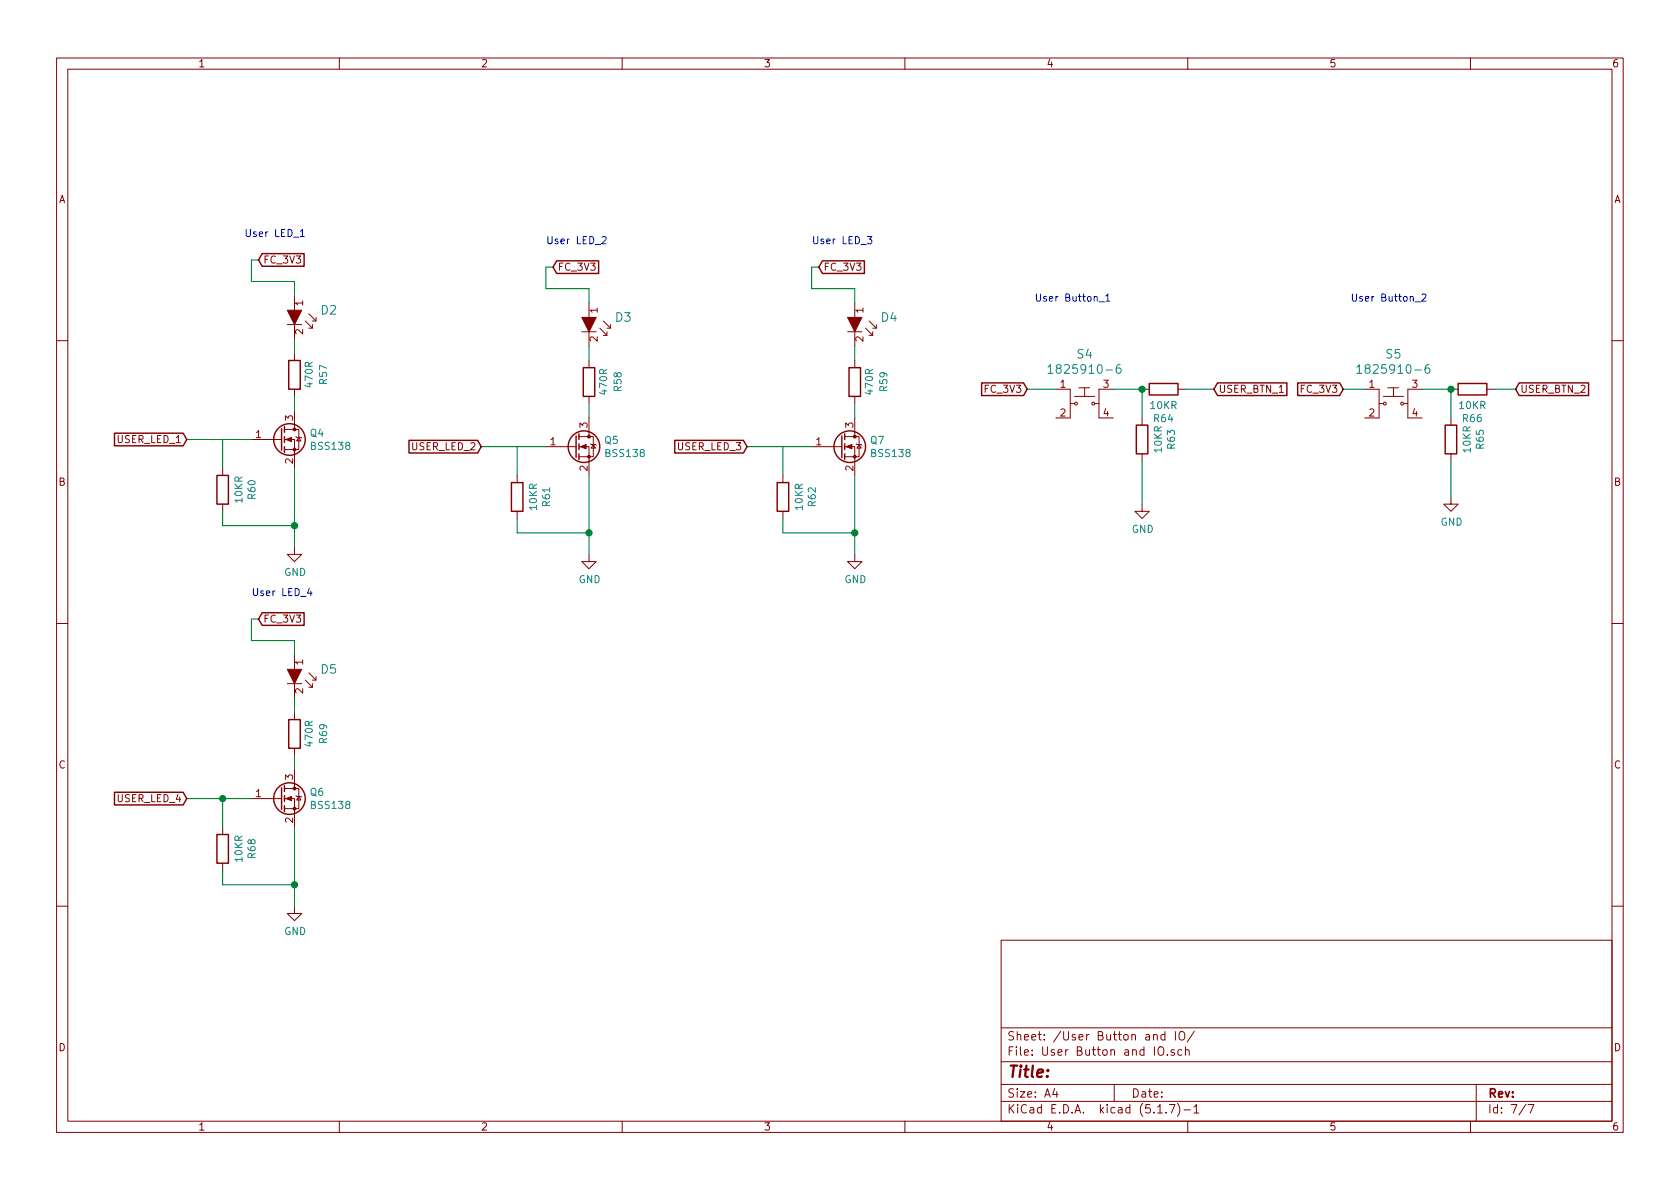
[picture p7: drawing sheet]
<svg xmlns="http://www.w3.org/2000/svg" width="297mm" height="210mm" viewBox="0 0 297 210" stroke-linecap="round" stroke-linejoin="round" font-family="sans-serif">
<g fill="none" stroke="#840000" stroke-width=".18">
<path d="M10 10.3h277v189.9h-277zM12 12.2h273v186.1h-273zM60 10.3v1.9M110 10.3v1.9M160 10.3v1.9M210 10.3v1.9M260 10.3v1.9M50.8 57.4h2.5M52.1 52.3v2.6M52.1 57.4v2.5M54 56.8l1.2 1.2M54.6 55.5l1.3 1.3"/>
<path d="M55.2 57.4v.6h-.6M55.9 56.1v.7h-.7M102.9 58.7h2.5M104.1 53.6v2.5M104.1 58.7v2.5M106 58l1.3 1.3M106.7 56.8l1.2 1.2M107.3 58.7v.6h-.6M107.9 57.4v.6h-.6M149.9 58.7h2.5M151.1 53.6v2.5M151.1 58.7v2.5"/>
<path d="M153 58l1.3 1.3M153.7 56.8l1.2 1.2M154.3 58.7v.6h-.6M154.9 57.4v.6h-.6M10 60.2h2M44.4 77.7h5.4M50.3 77.7h1.8v5.1M50.3 75.9h2.5v3.6h-2.5M52.1 62.5v1.2M52.1 68.8v1.3M52.1 72.6v3.3M52.3 77.2l.2 .1h.7l.1 .2"/>
<path d="M52.8 77.3l.4 .7h-.7zM96.5 79h5.4M102.4 79h1.7v5.1M102.4 77.2h2.5v3.6h-2.5M104.1 63.7v1.3M104.1 70.1v1.3M104.1 73.9v3.3M104.4 78.5l.1 .1h.8l.1 .1M104.9 78.6l.4 .6h-.8zM143.5 79h5.3M149.4 79h1.7v5.1M149.4 77.2h2.5v3.6h-2.5"/>
<path d="M151.1 63.7v1.3M151.1 70.1v1.3M151.1 73.9v3.3M151.4 78.5l.1 .1h.8l.1 .1M151.9 78.6l.4 .6h-.8zM186.7 68.8h2.5v5.1h-2.5M189.2 71.4h.8M190 70.1h3.5M190.8 68.6h1.9M191.8 68.6v1.5M193.5 71.4h.8M196.8 68.8h-2.5v5.1h2.5"/>
<path d="M201.9 73.9v1.3M201.9 68.8h1.3M208.3 68.8h1.2M241.3 68.8h2.5v5.1h-2.5M243.8 71.4h.8M244.6 70.1h3.6M245.4 68.6h1.9M246.4 68.6v1.5M248.2 71.4h.7M251.5 68.8h-2.6v5.1h2.6M256.5 73.9v1.3M256.5 68.8h1.3"/>
<path d="M262.9 68.8h1.3M285 60.2h2M39.4 82.8v1.3M39.4 89.1v1.3M52.1 96.8v1.2h1.2l-1.2 1.3-1.3-1.3h1.3M91.4 84.1v1.2M91.4 90.4v1.3M104.1 98v1.3h1.3l-1.3 1.3-1.2-1.3h1.2M138.4 84.1v1.2M138.4 90.4v1.3M151.1 98v1.3h1.3l-1.3 1.3-1.2-1.3h1.2M201.9 89.1v1.3h1.3l-1.3 1.3-1.2-1.3h1.2"/>
<path d="M201.9 80.3v1.2M256.5 87.9v1.2h1.3l-1.3 1.3-1.2-1.3h1.2M256.5 80.3v1.2M10 110.3h2M52.1 115.8v2.6M54.6 119l1.3 1.3M55.9 119.6v.7h-.7M285 110.3h2M50.3 139.4h2.5v3.6h-2.5M50.8 120.9h2.5M52.1 120.9v2.5M52.1 126v1.2"/>
<path d="M52.1 132.3v1.3M52.1 136.1v3.3M54 120.3l1.2 1.2M55.2 120.9v.6h-.6M39.4 146.3v1.3M39.4 152.6v1.3M44.4 141.2h5.4M50.3 141.2h1.8v5.1M52.3 140.7l.2 .1h.7l.1 .2M52.8 140.8l.4 .7h-.7zM10 160.2h2M52.1 160.3v1.2h1.2l-1.2 1.3-1.3-1.3h1.3"/>
<path d="M177 166.3h108v32h-108zM285 160.2h2M60 198.3v1.9M110 198.3v1.9M160 198.3v1.9M177 194.8h108M177 191.8h108M177 187.8h108M177 181.8h108M186.5 192.5l-.4 1h1M186.8 193v1M197 191.8v3"/>
<path d="M204 183.1v-.1a.37 .37 0 0 1 .6 .1v.8M204.7 196.8h.8M204.8 185.3l.3-.2a.53 .53 0 0 1 .7 .5v.5a.51 .51 0 0 1-.8 .4 1.05 1.05 0 0 1-.2-1.2zM206 183l-.5-.1-.2 .3v.6l.2 .1 .5-.1M206 182.4v1.5M206.2 196.7v.1M206.4 186.5v.1M206.8 195.3h.9l-.6 1.5M207.6 185.7a.37 .37 0 0 0-.6 .1l.1 .2 .5 .2 .1 .1-.2 .3-.5-.1M207.8 182.4v1.5M208.2 195.1a1.71 1.71 0 0 1 0 2.3M208.5 182.6l.3-.2a.53 .53 0 0 1 .7 .5v.5a.51 .51 0 0 1-.8 .4 1.05 1.05 0 0 1-.2-1.2z"/>
<path d="M209 185.7l-.5-.1-.2 .3v.6l.2 .1 .5-.1M209.3 196.3h1.2M209.6 185.7h.1a.37 .37 0 0 1 .6 .1v.8M209.6 185.1v1.5M210 198.3v1.9M211.1 195.8l.4-.5v1.5M211.1 196.8h.9M211.2 182.3l-1.3 2M260 198.3v1.9M261 191.8v6.5M269.8 195.2l-1.2 2M270.2 195.3h1l-.6 1.5"/>
<circle cx="190.2" cy="71.4" r=".25"/>
<circle cx="193.3" cy="71.4" r=".25"/>
<circle cx="244.9" cy="71.4" r=".25"/>
<circle cx="247.9" cy="71.4" r=".25"/>
</g>
<g fill="none" stroke="#840000" stroke-width=".25">
<path d="M46.4 44.9h7.4v2.2h-7.4l-.7-1.1zM98.4 46.1h7.4v2.3h-7.4l-.6-1.2zM145.4 46.1h7.4v2.3h-7.4l-.6-1.2zM20.2 76.6h12.2l.6 1.1-.6 1.1h-12.2zM49.8 75.8v3.8M50.3 75.4v1M50.3 77.2v1M50.3 79v1M51.1 63.7h2v5.1h-2zM72.3 77.9h12.2l.6 1.1-.6 1.1h-12.2zM101.9 77.1v3.8M102.4 76.7v1"/>
<path d="M102.4 78.5v1M103.1 65h2.1v5.1h-2.1zM119.3 77.9h12.1l.7 1.1-.7 1.1h-12.1zM148.8 77.1v3.8M149.4 76.7v1M149.4 78.5v1M150.1 65h2v5.1h-2zM173.6 67.7h7.4l.6 1.1-.6 1.1h-7.4zM200.9 75.2h2v5.1h-2zM203.2 67.8h5.1v2h-5.1zM215.3 67.7h12.2v2.2h-12.2l-.7-1.1zM229.4 67.7h7.5l.6 1.1-.6 1.1h-7.5z"/>
<path d="M255.5 75.2h2.1v5.1h-2.1zM257.8 67.8h5.1v2h-5.1zM268.6 67.7h12.3v2.2h-12.3l-.6-1.1zM38.4 84.1h2v5h-2zM90.4 85.3h2.1v5.1h-2.1zM102.4 80.3v1M137.4 85.3h2v5.1h-2zM149.4 80.3v1M46.4 108.4h7.4v2.2h-7.4l-.7-1.1zM49.8 139.3v3.8M50.3 138.9v1M51.1 127.2h2v5.1h-2z"/>
<path d="M20.2 140.1h12.2l.6 1.1-.6 1.1h-12.2zM38.4 147.6h2v5h-2zM50.3 140.7v1M50.3 142.5v1"/>
<circle cx="51.2" cy="77.7" r="2.79"/>
<circle cx="103.3" cy="79" r="2.79"/>
<circle cx="150.2" cy="79" r="2.79"/>
<circle cx="51.2" cy="141.2" r="2.79"/>
</g>
<g fill="#840000" stroke="#840000" stroke-width=".18">
<path d="M50.8 54.9h2.5l-1.2 2.5z"/>
<path d="M50.8 118.4h2.5l-1.2 2.5z"/>
<path d="M149.6 79l1-.4v.8z"/>
<path d="M102.6 79l1-.4v.8z"/>
<path d="M50.5 77.7l1.1-.4v.8z"/>
<path d="M50.5 141.2l1.1-.4v.8z"/>
<path d="M102.9 56.1h2.5l-1.3 2.6z"/>
<path d="M149.9 56.1h2.5l-1.3 2.6z"/>
<circle cx="151.1" cy="80.8" r=".25"/>
<circle cx="151.1" cy="77.2" r=".25"/>
<circle cx="104.1" cy="80.8" r=".25"/>
<circle cx="104.1" cy="77.2" r=".25"/>
<circle cx="52.1" cy="79.5" r=".25"/>
<circle cx="52.1" cy="75.9" r=".25"/>
<circle cx="52.1" cy="143" r=".25"/>
<circle cx="52.1" cy="139.4" r=".25"/>
</g>
<path d="M185.3 64.9l.4-.4v1.5M185.3 66h.9M198.1 64.5a.59 .59 0 0 0-.7 .6v.8a.48 .48 0 0 0 .7 0l.1-.6-.1-.2h-.5l-.2 .2M239.9 64.9l.4-.4v1.5M239.9 66h.9M252.7 64.5a.59 .59 0 0 0-.7 .6v.8a.48 .48 0 0 0 .8 0v-.6l-.1-.2h-.5l-.2 .2" fill="none" stroke="#008484" stroke-width=".18"/>
<g fill="none" stroke="#008400" stroke-width=".18">
<path d="M45.7 46h-1.3v3.8h7.7v2.5M52.1 59.9v2.6M97.8 47.2h-1.3v3.8h7.6v2.6M144.8 47.2h-1.3v3.8h7.6v2.6M33 77.7h11.4M39.4 77.7v5.1M52.1 70.1v2.5M85.1 79h11.4M91.4 79v5.1M104.1 61.2v2.5M104.1 71.4v2.5M132.1 79h11.4"/>
<path d="M138.4 79v5.1M151.1 61.2v2.5M151.1 71.4v2.5M181.6 68.8h5.1M196.8 68.8h5.1v5.1M209.5 68.8h5.1M237.5 68.8h3.8M251.5 68.8h5v5.1M264.2 68.8h3.8M39.4 90.4v2.6h12.7M52.1 82.8v14M91.4 91.7v2.5h12.7"/>
<path d="M104.1 84.1v13.9M138.4 91.7v2.5h12.7M151.1 84.1v13.9M201.9 81.5v7.6M256.5 81.5v6.4M45.7 109.5h-1.3v3.8h7.7v2.5M52.1 123.4v2.6M52.1 133.6v2.5M33 141.2h11.4M39.4 153.9v2.6h12.7M39.4 141.2v5.1M52.1 146.3v14"/>
</g>
<path d="M53.1 40.9l.4-.3v1.2M53.1 41.8h.7M106.5 42l.4-.2 .3 .4-.1 .2-.7 .7h.8M153.4 41.8h.8l-.5 .5 .4 .1v.6l-.2 .1-.5-.1M194.3 53.4h1M195.5 52.3l.4-.3v1.3M195.5 53.3h.7M250.2 53.4h1M251.4 52.1l.5-.1 .2 .3v.2l-.8 .8h.8M54.7 104l-.3 .9h.8M55 104.5v.8" fill="none" stroke="#0000c2" stroke-width=".18"/>
<g fill="#008400" stroke="#008400" stroke-width=".25">
<circle cx="39.4" cy="141.2" r=".51"/>
<circle cx="256.5" cy="68.8" r=".51"/>
<circle cx="201.9" cy="68.8" r=".51"/>
<circle cx="151.1" cy="94.2" r=".51"/>
<circle cx="104.1" cy="94.2" r=".51"/>
<circle cx="52.1" cy="93" r=".51"/>
<circle cx="52.1" cy="156.5" r=".51"/>
</g>
<text font-size="2.8" fill="#840000" x="178" y="190.5">Title:</text>
<g font-size="2.1" fill="#008484">
<text x="56.8" y="55.6">D2</text>
<text x="108.9" y="56.9">D3</text>
<text x="155.9" y="56.9">D4</text>
<text x="190.5" y="63.4">S4</text>
<text x="245.1" y="63.4">S5</text>
<text x="186.7" y="66.1">1825910-6</text>
<text x="241.3" y="66.1">1825910-6</text>
<text x="56.8" y="119.1">D5</text>
</g>
<g font-size="2.1" fill="#840000">
<text x="178" y="184">Sheet: /User Button and IO/</text>
<text x="178" y="186.7">File: User Button and IO.sch</text>
<text x="178" y="196.9">KiCad E.D.A. kicad (5.1.7)-1</text>
<text x="178" y="194.1">Size: A4</text>
<text x="200" y="194.1">Date:</text>
<text x="263" y="194.1">Rev:</text>
<text x="263" y="196.9">Id: 7/7</text>
</g>
<g font-size="1.8" fill="#840000">
<text x="35" y="11.9">1</text>
<text x="85" y="11.9">2</text>
<text x="135" y="11.9">3</text>
<text x="185" y="11.9">4</text>
<text x="235" y="11.9">5</text>
<text x="285" y="11.9">6</text>
<text x="10.4" y="35.9">A</text>
<text x="285.4" y="35.9">A</text>
<text x="46.5" y="46.6">FC_3V3</text>
<text x="98.6" y="47.9">FC_3V3</text>
<text x="145.6" y="47.9">FC_3V3</text>
<text x="53.6" y="59.2" transform="rotate(-90 53.6 59.2)">2</text>
<text x="53.6" y="54.1" transform="rotate(-90 53.6 54.1)">1</text>
<text x="105.7" y="55.3" transform="rotate(-90 105.7 55.3)">1</text>
<text x="152.7" y="55.3" transform="rotate(-90 152.7 55.3)">1</text>
<text x="105.7" y="60.4" transform="rotate(-90 105.7 60.4)">2</text>
<text x="152.7" y="60.4" transform="rotate(-90 152.7 60.4)">2</text>
<text x="174.3" y="69.5">FC_3V3</text>
<text x="187.5" y="68.6">1</text>
<text x="195.1" y="68.6">3</text>
<text x="215.4" y="69.5">USER_BTN_1</text>
<text x="230.2" y="69.5">FC_3V3</text>
<text x="242.1" y="68.6">1</text>
<text x="249.7" y="68.6">3</text>
<text x="268.8" y="69.5">USER_BTN_2</text>
<text x="45.2" y="77.5">1</text>
<text x="51.8" y="74.4" transform="rotate(-90 51.8 74.4)">3</text>
<text x="103.9" y="75.7" transform="rotate(-90 103.9 75.7)">3</text>
<text x="150.9" y="75.7" transform="rotate(-90 150.9 75.7)">3</text>
<text x="187.5" y="73.7">2</text>
<text x="195.1" y="73.7">4</text>
<text x="242.1" y="73.7">2</text>
<text x="249.7" y="73.7">4</text>
<text x="20.8" y="78.4">USER_LED_1</text>
<text x="51.8" y="82" transform="rotate(-90 51.8 82)">2</text>
<text x="72.9" y="79.6">USER_LED_2</text>
<text x="97.3" y="78.7">1</text>
<text x="103.9" y="83.3" transform="rotate(-90 103.9 83.3)">2</text>
<text x="119.9" y="79.6">USER_LED_3</text>
<text x="144.3" y="78.7">1</text>
<text x="150.9" y="83.3" transform="rotate(-90 150.9 83.3)">2</text>
<text x="10.4" y="85.9">B</text>
<text x="285.4" y="85.9">B</text>
<text x="46.5" y="110.1">FC_3V3</text>
<text x="53.6" y="117.6" transform="rotate(-90 53.6 117.6)">1</text>
<text x="53.6" y="122.7" transform="rotate(-90 53.6 122.7)">2</text>
<text x="10.4" y="135.9">C</text>
<text x="51.8" y="137.9" transform="rotate(-90 51.8 137.9)">3</text>
<text x="285.4" y="135.9">C</text>
<text x="20.8" y="141.9">USER_LED_4</text>
<text x="45.2" y="141">1</text>
<text x="51.8" y="145.5" transform="rotate(-90 51.8 145.5)">2</text>
<text x="10.4" y="185.9">D</text>
<text x="285.4" y="185.9">D</text>
<text x="35" y="199.9">1</text>
<text x="85" y="199.9">2</text>
<text x="135" y="199.9">3</text>
<text x="185" y="199.9">4</text>
<text x="235" y="199.9">5</text>
<text x="285" y="199.9">6</text>
</g>
<g font-size="1.8" fill="#0000c2">
<text x="43.2" y="41.9">User LED_1</text>
<text x="96.5" y="43.2">User LED_2</text>
<text x="143.5" y="43.2">User LED_3</text>
<text x="182.9" y="53.3">User Button_1</text>
<text x="238.8" y="53.3">User Button_2</text>
<text x="44.4" y="105.4">User LED_4</text>
</g>
<g font-size="1.8" fill="#008484">
<text x="55.3" y="68.4" transform="rotate(-90 55.3 68.4)">470R</text>
<text x="57.8" y="67.9" transform="rotate(-90 57.8 67.9)">R57</text>
<text x="107.4" y="69.6" transform="rotate(-90 107.4 69.6)">470R</text>
<text x="109.9" y="69.2" transform="rotate(-90 109.9 69.2)">R58</text>
<text x="154.4" y="69.6" transform="rotate(-90 154.4 69.6)">470R</text>
<text x="156.9" y="69.2" transform="rotate(-90 156.9 69.2)">R59</text>
<text x="54.9" y="77.2">Q4</text>
<text x="203.5" y="72.3">10KR</text>
<text x="204.1" y="74.6">R64</text>
<text x="258.1" y="72.3">10KR</text>
<text x="258.7" y="74.6">R66</text>
<text x="55.2" y="79.5">BSS138</text>
<text x="107" y="78.5">Q5</text>
<text x="107.2" y="80.8">BSS138</text>
<text x="153.9" y="78.5">Q7</text>
<text x="154.2" y="80.8">BSS138</text>
<text x="205.4" y="80" transform="rotate(-90 205.4 80)">10KR</text>
<text x="207.7" y="79.3" transform="rotate(-90 207.7 79.3)">R63</text>
<text x="260" y="80" transform="rotate(-90 260 80)">10KR</text>
<text x="262.4" y="79.3" transform="rotate(-90 262.4 79.3)">R65</text>
<text x="42.9" y="88.9" transform="rotate(-90 42.9 88.9)">10KR</text>
<text x="45.2" y="88.2" transform="rotate(-90 45.2 88.2)">R60</text>
<text x="97.3" y="89.5" transform="rotate(-90 97.3 89.5)">R61</text>
<text x="144.2" y="89.5" transform="rotate(-90 144.2 89.5)">R62</text>
<text x="94.9" y="90.1" transform="rotate(-90 94.9 90.1)">10KR</text>
<text x="141.9" y="90.1" transform="rotate(-90 141.9 90.1)">10KR</text>
<text x="200.1" y="94.2">GND</text>
<text x="254.7" y="93">GND</text>
<text x="50.2" y="101.8">GND</text>
<text x="102.3" y="103.1">GND</text>
<text x="149.3" y="103.1">GND</text>
<text x="55.3" y="131.9" transform="rotate(-90 55.3 131.9)">470R</text>
<text x="57.8" y="131.4" transform="rotate(-90 57.8 131.4)">R69</text>
<text x="54.9" y="140.7">Q6</text>
<text x="55.2" y="143">BSS138</text>
<text x="42.9" y="152.4" transform="rotate(-90 42.9 152.4)">10KR</text>
<text x="45.2" y="151.7" transform="rotate(-90 45.2 151.7)">R68</text>
<text x="50.2" y="165.3">GND</text>
</g>
</svg>
